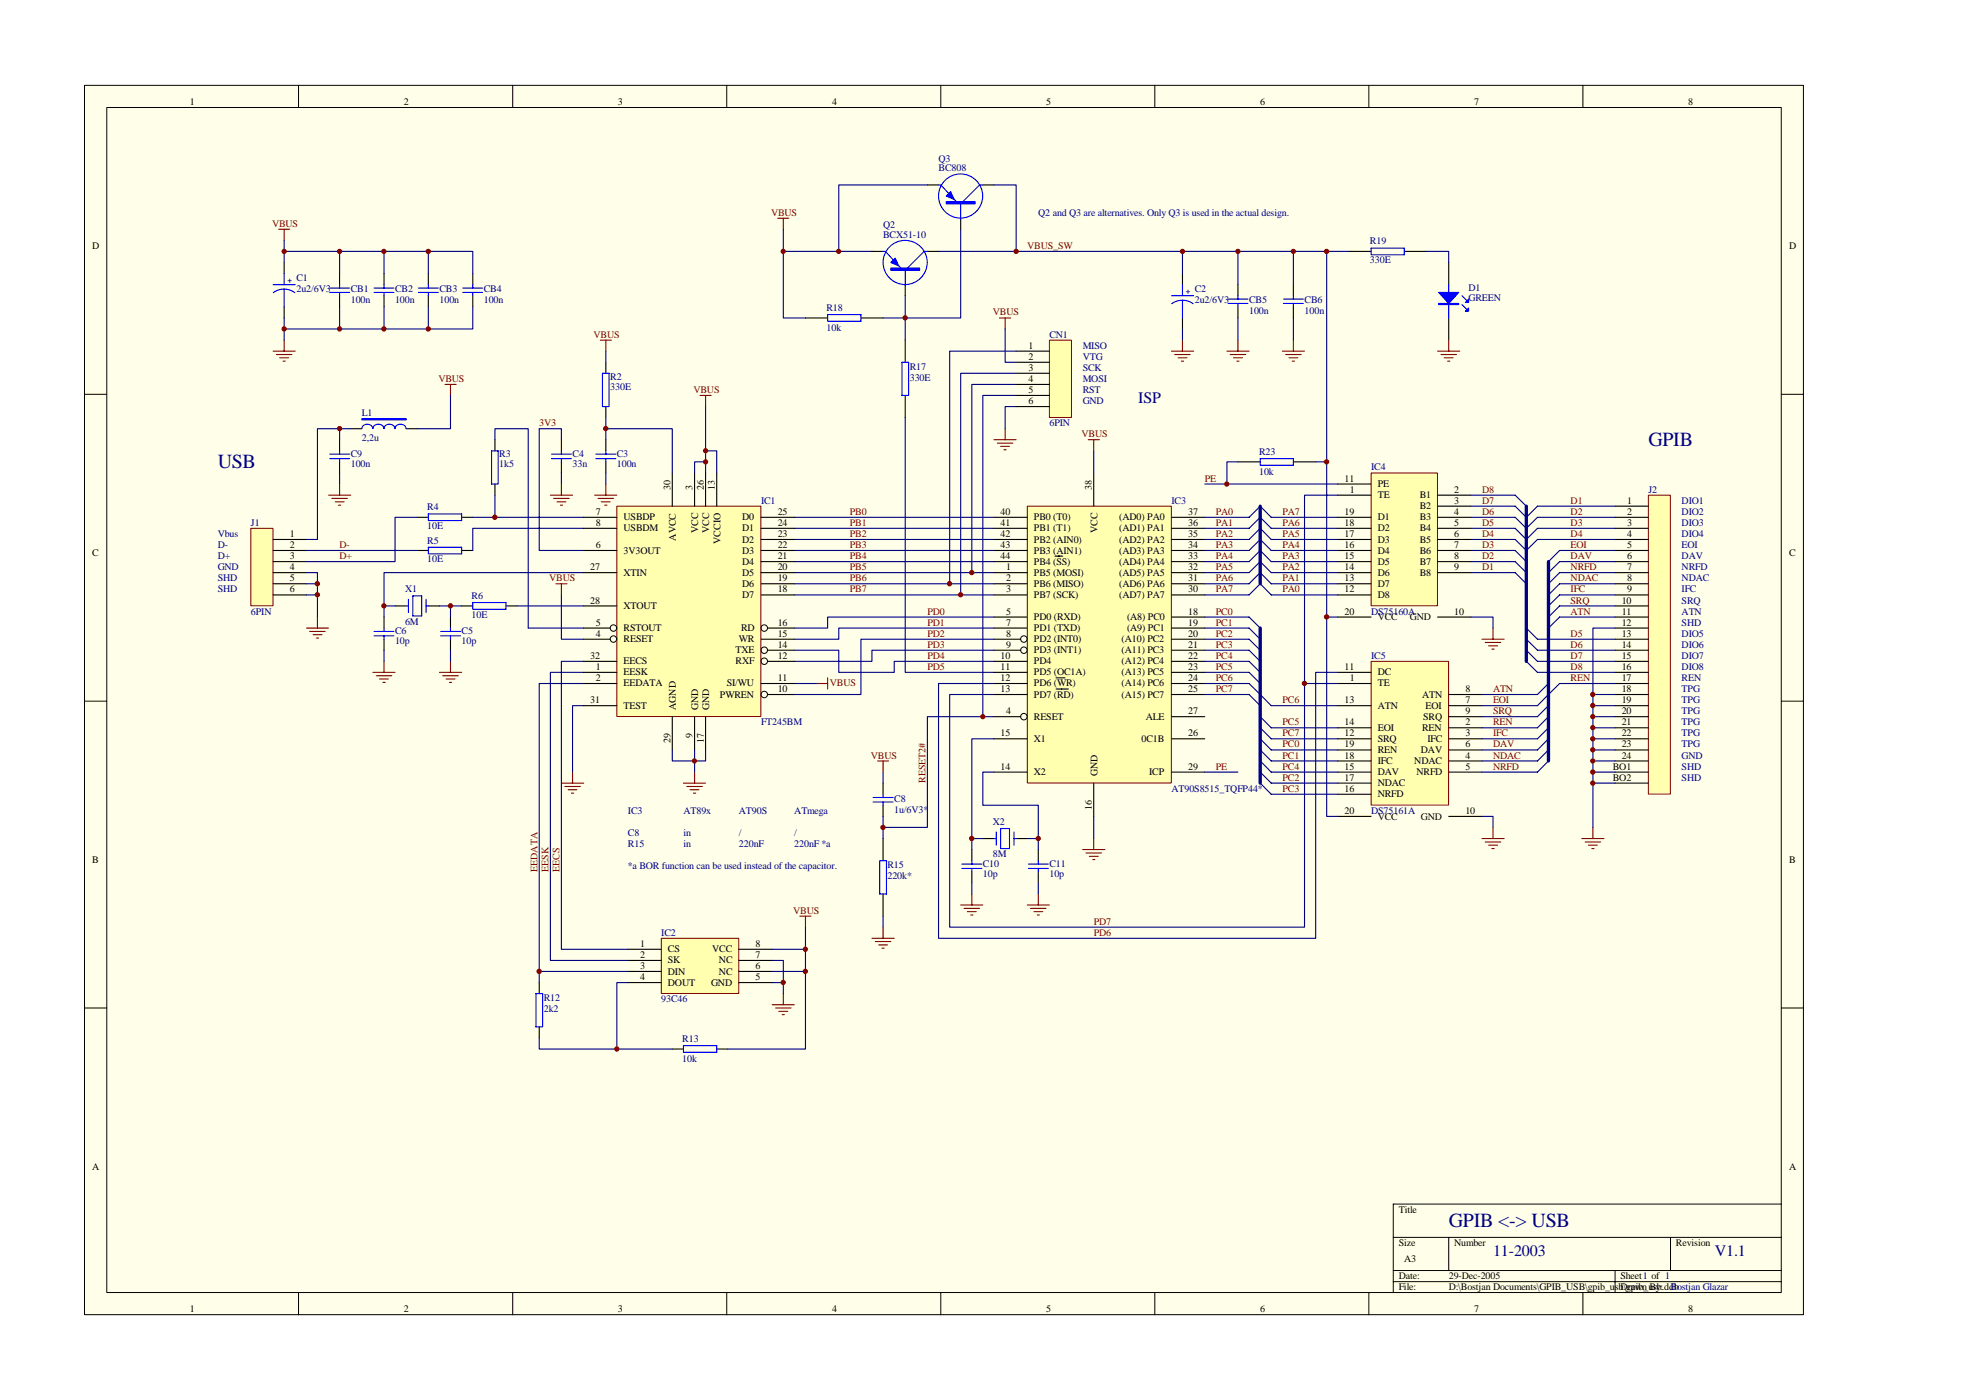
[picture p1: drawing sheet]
<svg xmlns="http://www.w3.org/2000/svg" width="297mm" height="210mm" viewBox="0 0 297 210" stroke-linecap="round" stroke-linejoin="round" font-family="sans-serif">
<path d="M12.7 12.8h257.8v184.5h-257.8z" fill="#ffffe9"/>
<g fill="none" stroke="#000" stroke-width=".15">
<path d="M12.7 12.8h257.8v184.5h-257.8zM16 16.1h251.2v177.8h-251.2zM44.8 12.8v3.3M76.9 12.8v3.3M109 12.8v3.3M141.1 12.8v3.3M173.2 12.8v3.3M205.4 12.8v3.3M237.5 12.8v3.3M12.7 59.2h3.3M267.2 59.2h3.4M12.7 105.2h3.3"/>
<path d="M267.2 105.2h3.4M12.7 151.2h3.3M267.2 151.2h3.4M44.8 194v3.3M76.9 194v3.3M109 194v3.3M141.1 194v3.3M173.2 194v3.3M205.4 194v3.3M209 185.7h58.2M209 190.6h58.2M209 192.3h58.2"/>
<path d="M217.3 185.7v4.9M237.5 194v3.3M242.3 190.6v3.4M250.6 185.7v4.9M267.2 180.7h-58.2v13.3"/>
</g>
<path d="M205.7 71h9.9v19.9h-9.9z" fill="#ffffaf"/>
<path d="M205.7 71h9.9v19.9h-9.9z" fill="none" stroke="#800000" stroke-width=".15"/>
<g fill="none" stroke="#000" stroke-width=".17">
<path d="M200.7 72.6h5M200.7 74.3h5M200.7 77.6h5M200.7 79.3h5M215.7 74.3h5M215.7 77.6h5M215.7 79.3h5M215.7 75.9h5M200.7 80.9h5M200.7 82.6h5M200.7 84.3h5M200.7 85.9h5"/>
<path d="M200.7 87.6h5M200.7 89.3h5M200.7 92.6h5M215.7 80.9h5M215.7 82.6h5M215.7 84.3h5M215.7 85.9h5M215.7 92.6h5"/>
</g>
<path d="M205.7 99.3h11.6v21.5h-11.6z" fill="#ffffaf"/>
<path d="M205.7 99.2h11.6v21.6h-11.6z" fill="none" stroke="#800000" stroke-width=".15"/>
<g fill="none" stroke="#000" stroke-width=".17">
<path d="M200.7 100.9h5M200.7 102.6h5M200.7 105.9h5M200.7 109.2h5M200.7 110.8h5M200.7 112.5h5M200.7 114.2h5M200.7 115.8h5M200.7 117.5h5M200.7 119.2h5M217.3 105.9h5M217.3 104.2h5"/>
<path d="M217.3 109.2h5M217.3 110.8h5M217.3 107.5h5M217.3 112.5h5M217.3 114.2h5M217.3 115.8h5M200.7 122.5h5M217.3 122.5h5"/>
</g>
<path d="M154.1 76h21.6v41.5h-21.6z" fill="#ffffaf"/>
<path d="M154.1 75.9h21.6v41.6h-21.6z" fill="none" stroke="#800000" stroke-width=".15"/>
<g fill="none" stroke="#000" stroke-width=".17">
<path d="M149.1 77.6h5M149.1 79.3h5M164.1 71v4.9M175.7 77.6h5M175.7 79.3h5M149.1 95.9h4M149.1 97.6h4M149.1 99.2h5M149.1 80.9h5M149.1 82.6h5M149.1 84.3h5M149.1 85.9h5"/>
<path d="M149.1 87.6h5M149.1 89.3h5M149.1 92.6h5M149.1 94.2h5M158.3 83.4h1.1M175.7 95.9h5M175.7 97.6h5M175.7 99.2h5M175.7 80.9h5M175.7 82.6h5M175.7 84.3h5M175.7 85.9h5"/>
<path d="M175.7 87.6h5M175.7 89.3h5M175.7 92.6h5M175.7 94.2h5M149.1 115.8h5M149.1 110.8h5M149.1 107.5h4M149.1 100.9h5M149.1 102.6h5M149.1 104.2h5M158.4 103.4h1.9M158.4 101.7h1.4"/>
<path d="M164.1 117.5v5M175.7 115.8h5M175.7 110.8h5M175.7 107.5h5M175.7 100.9h5M175.7 102.6h5M175.7 104.2h5"/>
</g>
<g fill="none" stroke="#000" stroke-width=".15">
<circle cx="153.6" cy="97.6" r=".49"/>
<circle cx="153.6" cy="95.9" r=".49"/>
<circle cx="153.6" cy="107.5" r=".49"/>
</g>
<path d="M37.7 79.3h3.3v11.6h-3.3z" fill="#ffffaf"/>
<path d="M37.6 79.3h3.4v11.6h-3.4z" fill="none" stroke="#800000" stroke-width=".15"/>
<g fill="none" stroke="#000" stroke-width=".17">
<path d="M50.9 66v1.6M50.9 69.3v1.7M52.6 64.3h1.7M60.9 64.3h1.7M62.6 77.6h1.7M69.3 77.6h1.6M74.2 66v1.6M74.2 72.6v1.7M84.2 66v1.6M84.2 69.3v1.7M41 80.9h5M41 82.6h5"/>
<path d="M41 84.3h5M41 85.9h5M41 87.6h5M41 89.3h5M57.6 92.6v1.6M57.6 95.9v1.7M59.3 90.9h1.6M62.6 82.6h1.7M64.3 90.9h1.6M67.6 92.6v1.6M67.6 95.9v1.7M69.3 82.6h1.6"/>
<path d="M69.3 90.9h1.6M75.9 90.9h1.7"/>
</g>
<g fill="none" stroke="#00f" stroke-width=".17">
<path d="M49.5 68.8h2.9M49.5 68.1h2.9M50.9 67.6v.5M50.9 68.8v.5M54.3 64.3a.83 .83 0 0 1 .8-.7 .83 .83 0 0 1 .8 .7M55.9 64.3a.85 .85 0 0 1 .9-.7 .85 .85 0 0 1 .8 .7 .85 .85 0 0 1 .8-.7 .85 .85 0 0 1 .8 .7 .86 .86 0 0 1 .9-.7 .86 .86 0 0 1 .8 .7M64.3 77.1h5v1h-5zM73.7 67.6h1v5h-1zM82.7 68.8h3M82.7 68.1h3M84.2 67.6v.5M84.2 68.8v.5"/>
<path d="M56.1 95.4h3M56.1 94.7h3M57.6 94.2v.5M57.6 95.4v.5M60.9 90.9h.4M61.3 89.9v2M61.9 89.4h1.4v3h-1.4zM63.9 89.9v2M63.9 90.9h.4M64.3 82.1h5v1h-5zM66.1 95.4h3M66.1 94.7h3"/>
<path d="M67.6 94.2v.5M67.6 95.4v.5M70.9 90.4h5v1h-5z"/>
</g>
<g fill="none" stroke="#800000" stroke-width=".17">
<path d="M66.8 57.7h1.6M67.6 57.7v1.6M49.3 74.3h3.3M49.8 74.8h2.3M50.3 75.3h1.3M50.8 75.8h.3M50.9 72.6v1.7M82.6 74.3h3.3M83.1 74.8h2.3M83.6 75.3h1.3M84.1 75.8h.3M84.2 72.6v1.7"/>
<path d="M46 94.2h3.3M46.5 94.7h2.3M47 95.2h1.3M47.5 95.7h.3M47.6 92.6v1.6M57.6 99.2v1.7M67.6 99.2v1.7M55.9 100.9h3.4M56.4 101.4h2.4M56.9 101.9h1.4M57.4 102.4h.4M65.9 100.9h3.4"/>
<path d="M66.4 101.4h2.3M66.9 101.9h1.4M67.4 102.4h.4"/>
</g>
<path d="M54.3 62.8h6.6v.2h-6.6z" fill-rule="evenodd" fill="#00f" stroke="#00f" stroke-width=".17"/>
<g fill="none" stroke="#000080" stroke-width=".17">
<path d="M67.6 59.3v5h-5M50.9 64.3v1.7M50.9 71v1.6M52.6 64.3h-5v16.6h-1.6M62.6 77.6h-3.3v6.7h-13.3M70.9 77.6h16.7M74.2 74.3v3.3M80.9 64.3v18.3h6.7M84.2 71v1.6M87.6 79.3h-16.7v3.3M46 85.9h1.6v6.7M46 82.6h16.6"/>
<path d="M46 87.6h1.6M46 89.3h1.6M57.6 90.9h1.7M57.6 97.6v1.6M65.9 90.9h3.4M67.6 90.9v1.7M67.6 97.6v1.6M77.6 90.9h10M87.6 85.9h-30v6.7"/>
</g>
<path d="M99.2 140.8h11.6v8.3h-11.6z" fill="#ffffaf"/>
<path d="M99.2 140.8h11.6v8.3h-11.6z" fill="none" stroke="#800000" stroke-width=".15"/>
<g fill="none" stroke="#000" stroke-width=".17">
<path d="M90.9 54.4v1.6M90.9 61v1.7M90.9 66v1.6M90.9 69.3v1.7M132.5 117.5v1.7M132.5 120.8v1.7M132.5 125.8v3.3M132.5 134.1v3.4M145.8 127.5v1.6M145.8 130.8v1.7M147.4 125.8h1.7M152.4 125.8h1.7"/>
<path d="M155.8 127.5v1.6M155.8 130.8v1.7M80.9 147.4v1.7M80.9 154.1v1.6M94.2 142.4h5M94.2 144.1h5M94.2 145.8h5M94.2 147.4h5M100.9 157.4h1.6M107.5 157.4h1.7M110.8 142.4h5M110.8 144.1h5"/>
<path d="M110.8 145.8h5M110.8 147.4h5"/>
</g>
<g fill="none" stroke="#800000" stroke-width=".17">
<path d="M90.1 51h1.6M90.9 51v1.7M105 59.3h1.7M105.9 59.3v1.7M89.2 74.3h3.3M89.7 74.8h2.4M90.2 75.3h1.3M90.7 75.8h.4M90.9 72.6v1.7M163.3 66h1.6M164.1 66v1.6M222.3 95.9h3.4"/>
<path d="M222.8 96.4h2.3M223.3 96.9h1.4M223.8 97.4h.4M224 94.2v1.7M84.2 117.5h3.4M84.7 118h2.4M85.2 118.5h1.3M85.7 119h.4M85.9 115.8v1.7M102.5 117.5h3.4M103 118h2.4M103.5 118.5h1.4"/>
<path d="M104 119h.4M104.2 115.8v1.7M122.5 102.6h1.7M124.2 101.7v1.7M131.7 114.2h1.6M132.5 114.2v1.6M120 137.5h1.7M120.8 137.5v1.6M132.5 139.1v1.7M144.1 135.8h3.3M144.6 136.3h2.4M145.1 136.8h1.3"/>
<path d="M145.6 137.3h.4M145.8 134.1v1.7M154.1 135.8h3.3M154.6 136.3h2.3M155.1 136.8h1.3M155.6 137.3h.3M155.8 134.1v1.7M162.4 127.5h3.4M162.9 128h2.3M163.4 128.5h1.4M163.9 129h.4M164.1 125.8v1.7"/>
<path d="M222.3 125.8h3.4M222.8 126.3h2.3M223.3 126.8h1.4M223.8 127.3h.4M224 124.1v1.7M237.3 125.8h3.3M237.8 126.3h2.3M238.3 126.8h1.3M238.8 127.3h.3M239 124.1v1.7M115.8 150.7h3.4M116.3 151.2h2.4"/>
<path d="M116.8 151.7h1.4M117.3 152.2h.4M117.5 149.1v1.6M130.8 140.8h3.4M131.3 141.3h2.3M131.8 141.8h1.3M132.3 142.3h.3"/>
</g>
<g fill="none" stroke="#00f" stroke-width=".17">
<path d="M90.4 56h1v5h-1zM89.4 68.8h3M89.4 68.1h3M90.9 67.6v.5M90.9 68.8v.5M131 119.7h3M132.5 119.2v.5M131 120.3h3M132 129.1h1v5h-1zM132.5 120.3v.5M144.3 130.3h3M144.3 129.6h3"/>
<path d="M145.8 129.1v.5M145.8 130.3v.5M149.1 125.8h.4M149.5 124.8v2M150.1 124.3h1.3v3h-1.3zM152.1 124.8v2M152.1 125.8h.3M154.3 130.3h3M154.3 129.6h3M155.8 129.1v.5M155.8 130.3v.5M80.4 149.1h1v5h-1z"/>
<path d="M102.5 156.9h5v1h-5z"/>
</g>
<g fill="none" stroke="#000080" stroke-width=".17">
<path d="M90.9 52.7v1.7M90.9 64.3h10v6.7M90.9 62.7v3.3M90.9 71v1.6M105.9 67.6h1.6v3.4M105.9 69.3h-1.7v1.7M105.9 61v10M119.2 77.6h29.9M119.2 79.3h29.9M164.1 67.6v3.4M180.7 77.6h6.7l1.7-1.7 1.6 1.7h10M180.7 79.3h6.7l1.7-1.7 1.6 1.7h10"/>
<path d="M199 72.6v20h1.7M200.7 74.3h-5v64.8h-53.2v-34.9h6.6M220.7 77.6h6.6l1.7 1.7 1.6-1.7h11.7M220.7 79.3h6.6l1.7 1.6 1.6-1.6h11.7M220.7 74.3h6.6l1.7 1.6M220.7 75.9h6.6l1.7 1.7 1.6-1.7h11.7M87.6 99.2h-3.4v43.2h10M119.2 97.6h6.6v3.3h8.4v-1.7h14.9M119.2 80.9h29.9M119.2 82.6h29.9M119.2 84.3h29.9M119.2 85.9h29.9"/>
<path d="M119.2 87.6h29.9M119.2 89.3h29.9M149.1 92.6h-24.9v1.6h-5M149.1 94.2h-23.3v1.7h-6.6M149.1 97.6h-18.3v1.6h-11.6M180.7 80.9h6.7l1.7-1.6 1.6 1.6h10M180.7 82.6h6.7l1.7-1.7 1.6 1.7h10M180.7 84.3h6.7l1.7-1.7 1.6 1.7h10M180.7 85.9h6.7l1.7-1.6 1.6 1.6h10M180.7 87.6h6.7l1.7-1.7 1.6 1.7h10M180.7 89.3h6.7l1.7-1.7 1.6 1.7h10M180.7 92.6h6.7l1.7 1.6"/>
<path d="M180.7 94.2h6.7l1.7 1.7M180.7 95.9h6.7l1.7 1.7M180.7 97.6h6.7l1.7 1.6M180.7 99.2h6.7l1.7 1.7M199 92.6v29.9h1.7M220.7 92.6h3.3v1.6M220.7 80.9h6.6l1.7 1.7 1.6-1.7h11.7M220.7 82.6h6.6l1.7 1.7M220.7 84.3h6.6l1.7 1.6M220.7 85.9h6.6l1.7 1.7M229 94.2l1.6 1.7h11.7M229 95.9l1.6 1.7h11.7"/>
<path d="M229 97.6l1.6 1.6h11.7M229 99.2l1.6 1.7h11.7M242.3 94.2h-3.3v10M242.3 82.6h-8.3l-1.7 1.7M242.3 84.3h-8.3l-1.7 1.6M242.3 85.9h-8.3l-1.7 1.7M242.3 87.6h-8.3l-1.7 1.7M242.3 89.3h-8.3l-1.7 1.6M242.3 92.6h-8.3l-1.7 1.6M242.3 90.9h-8.3l-1.7 1.7M87.6 100.9h-5v43.2h11.6M87.6 102.6h-6.7v44.8"/>
<path d="M100.9 112.5v1.7h5v-1.7M104.2 112.5v3.3M119.2 102.6h3.3M132.5 115.8v1.7M149.1 110.8h-3.3v16.7M149.1 115.8h-1.7v5h8.4v6.7M149.1 107.5h-10v16.6h-6.6M180.7 102.6h6.7l3.3 3.3h10M180.7 100.9h6.7l1.7 1.7M180.7 104.2h6.7l1.7 1.7M189.1 117.5l1.6 1.7h10M189.1 115.8l1.6 1.7h10"/>
<path d="M189.1 114.2l1.6 1.6h10M189.1 112.5l1.6 1.7h10M189.1 110.8l1.6 1.7h10M189.1 109.2l1.6 1.6h10M189.1 107.5l1.6 1.7h10M195.7 102.6h5M200.7 100.9h-3.3v39.9h-56.6v-38.2h8.3M232.3 102.6l-1.7 1.6h-8.3M232.3 107.5l-1.7 1.7h-8.3M232.3 109.2l-1.7 1.6h-8.3M232.3 110.8l-1.7 1.7h-8.3M232.3 112.5l-1.7 1.7h-8.3"/>
<path d="M232.3 114.2l-1.7 1.6h-8.3M232.3 105.9l-1.7 1.6h-8.3M239 109.2h3.3M239 110.8h3.3M239 112.5h3.3M239 114.2h3.3M239 115.8h3.3M239 117.5h3.3M239 105.9h3.3M239 107.5h3.3M242.3 104.2h-3.3v19.9M242.3 102.6h-8.3l-3.4 3.3h-8.3"/>
<path d="M120.8 139.1v18.3h-11.6M132.5 122.5v3.3M132.5 137.5v1.6M145.8 125.8h1.6M145.8 132.5v1.6M154.1 125.8h1.7M155.8 132.5v1.6M164.1 122.5v3.3M222.3 122.5h1.7v1.6M80.9 155.7v1.7h20M80.9 145.8h13.3M94.2 147.4h-1.7v10"/>
<path d="M115.8 144.1h1.7v5M115.8 147.4h1.7M115.8 142.4h5M115.8 145.8h5"/>
</g>
<path d="M189.1 75.9v11.7M229 75.9v23.3M189.1 94.2v23.3M232.3 84.3v29.9" fill="none" stroke="#000080" stroke-width=".5"/>
<path d="M157.5 51.1h3.2v11.5h-3.2z" fill="#ffffaf"/>
<path d="M157.4 51h3.3v11.6h-3.3z" fill="none" stroke="#800000" stroke-width=".15"/>
<g fill="none" stroke="#000" stroke-width=".17">
<path d="M42.6 39.4v1.6M42.6 46v1.7M50.9 41v1.7M50.9 44.4v1.6M57.6 41v1.7M57.6 44.4v1.6M64.3 41v1.7M64.3 44.4v1.6M70.9 41v1.7M70.9 44.4v1.6M120.8 47.7h3.4M129.2 47.7h3.3"/>
<path d="M135.8 51v3.4M135.8 59.3v3.4M152.4 52.7h5M152.4 54.4h5M152.4 56h5M152.4 57.7h5M152.4 59.3h5M177.4 41v1.7M177.4 47.7v1.7M185.7 42.7v1.7M185.7 46v1.7M194 42.7v1.7"/>
<path d="M194 46v1.7M152.4 61h5"/>
</g>
<g fill="none" stroke="#800000" stroke-width=".17">
<path d="M41.8 34.4h1.7M42.6 34.4v1.7M116.7 32.7h1.6M117.5 32.7v1.7M41 52.7h3.3M41.5 53.2h2.3M42 53.7h1.3M42.5 54.2h.3M42.6 51v1.7M149.9 47.7h1.7M150.8 47.7v1.7M175.7 52.7h3.4"/>
<path d="M176.2 53.2h2.4M176.7 53.7h1.4M177.2 54.2h.4M177.4 51v1.7M184.1 52.7h3.3M184.5 53.2h2.4M185.1 53.7h1.3M185.5 54.2h.4M185.7 51v1.7M192.4 52.7h3.3M192.9 53.2h2.3M193.4 53.7h1.3"/>
<path d="M193.9 54.2h.3M194 51v1.7M149.1 66h3.3M149.6 66.5h2.4M150.1 67h1.3M150.6 67.5h.3M150.8 64.3v1.7"/>
</g>
<g fill="none" stroke="#000080" stroke-width=".17">
<path d="M42.6 37.7h28.3v3.3M42.6 36.1v3.3M50.9 37.7v3.3M57.6 37.7v3.3M64.3 37.7v3.3M117.5 34.4v3.3h13.3M117.5 37.7v10h3.3M139.1 27.7h-13.3v10M140.8 37.7h58.2v34.9M144.1 34.4v13.3h-11.6M149.1 27.7h3.3v10M177.4 37.7v3.3"/>
<path d="M185.7 37.7v5M194 37.7v5M42.6 47.7v3.3M50.9 46v3.4M57.6 46v3.4M64.3 46v3.4M70.9 46v3.4h-28.3M135.8 44.4v6.6M150.8 49.4v5h1.6M152.4 59.3h-5v48.2M152.4 57.7h-6.6v28.2M152.4 56h-8.3v33.3"/>
<path d="M152.4 52.7h-9.9v34.9M177.4 49.4v1.6M185.7 47.7v3.3M194 47.7v3.3M135.8 62.7v38.2h13.3M152.4 61h-1.6v3.3"/>
</g>
<g fill="none" stroke="#00f" stroke-width=".17">
<path d="M41 42.7h3.3M41 43.9a2.66 2.66 0 0 1 3.2 0M42.6 41v1.7M42.6 43.4v2.6M49.5 43.9h2.9M49.5 43.2h2.9M50.9 42.7v.5M50.9 43.9v.5M56.1 43.9h3M56.1 43.2h3M57.6 42.7v.5M57.6 43.9v.5"/>
<path d="M62.8 43.9h3M62.8 43.2h3M64.3 42.7v.5M64.3 43.9v.5M69.4 43.9h3M69.4 43.2h3M70.9 42.7v.5M70.9 43.9v.5M124.2 47.2h5v1h-5zM135.3 54.4h1v4.9h-1zM175.7 44.4h3.4M175.8 45.6a2.74 2.74 0 0 1 3.2 0"/>
<path d="M177.4 42.7v1.7M177.4 45v2.7M184.2 45.5h3M184.2 44.9h3M185.7 44.4v.5M185.7 45.5v.5M192.5 45.5h3M192.5 44.9h3M194 44.4v.5M194 45.5v.5"/>
</g>
<g fill="#800000" stroke="#800000" stroke-width=".15">
<circle cx="74.2" cy="77.6" r=".33"/>
<circle cx="50.9" cy="64.3" r=".32"/>
<circle cx="47.6" cy="87.6" r=".33"/>
<circle cx="47.6" cy="89.2" r=".33"/>
<circle cx="117.5" cy="147.4" r=".32"/>
<circle cx="120.8" cy="142.4" r=".32"/>
<circle cx="120.8" cy="145.7" r=".32"/>
<circle cx="92.5" cy="157.4" r=".32"/>
<circle cx="80.9" cy="145.7" r=".33"/>
<circle cx="104.2" cy="114.2" r=".32"/>
<circle cx="90.9" cy="64.3" r=".33"/>
<circle cx="105.8" cy="67.6" r=".32"/>
<circle cx="105.8" cy="69.3" r=".32"/>
<circle cx="155.8" cy="125.8" r=".32"/>
<circle cx="145.8" cy="125.8" r=".33"/>
<circle cx="238.9" cy="104.2" r=".32"/>
<circle cx="238.9" cy="105.9" r=".32"/>
<circle cx="238.9" cy="107.5" r=".32"/>
<circle cx="238.9" cy="109.2" r=".32"/>
<circle cx="238.9" cy="110.8" r=".32"/>
<circle cx="238.9" cy="112.5" r=".32"/>
<circle cx="238.9" cy="114.2" r=".32"/>
<circle cx="238.9" cy="115.8" r=".32"/>
<circle cx="238.9" cy="117.5" r=".32"/>
<circle cx="199" cy="92.6" r=".33"/>
<circle cx="195.7" cy="102.5" r=".33"/>
<circle cx="147.4" cy="107.5" r=".32"/>
<circle cx="145.8" cy="85.9" r=".33"/>
<circle cx="144.1" cy="89.2" r=".33"/>
<circle cx="142.4" cy="87.6" r=".32"/>
<circle cx="64.2" cy="49.3" r=".33"/>
<circle cx="57.6" cy="49.3" r=".32"/>
<circle cx="50.9" cy="49.3" r=".32"/>
<circle cx="50.9" cy="37.7" r=".32"/>
<circle cx="57.6" cy="37.7" r=".32"/>
<circle cx="64.2" cy="37.7" r=".33"/>
<circle cx="42.6" cy="49.3" r=".32"/>
<circle cx="42.6" cy="37.7" r=".32"/>
</g>
<path d="M247.3 74.3h3.3v44.8h-3.3z" fill="#ffffaf"/>
<path d="M247.3 74.3h3.3v44.8h-3.3z" fill="none" stroke="#800000" stroke-width=".15"/>
<g fill="none" stroke="#000" stroke-width=".17">
<path d="M130.8 37.7h1.7M139.1 37.7h1.7M139.1 27.7h1.7M144.1 32.7v1.7M147.4 27.7h1.7M202.4 37.7h3.3M210.7 37.7h3.3M217.3 39.4v3.3M135.8 42.7v1.7M217.3 47.7v3.3M185.7 69.3h3.4M194 69.3h3.4"/>
<path d="M242.3 75.9h5M242.3 77.6h5M242.3 79.3h5M242.3 80.9h5M242.3 82.6h5M242.3 84.3h5M242.3 85.9h5M242.3 87.6h5M242.3 89.3h5M242.3 90.9h5M242.3 92.6h5M242.3 94.2h5"/>
<path d="M242.3 95.9h5M242.3 97.6h5M242.3 99.2h5M242.3 100.9h5M242.3 102.6h5M242.3 104.2h5M242.3 105.9h5M242.3 107.5h5M242.3 109.2h5M242.3 110.8h5M242.3 112.5h5M242.3 114.2h5"/>
<path d="M242.3 115.8h5M242.3 117.5h5"/>
</g>
<g fill="none" stroke="#00f" stroke-width=".17">
<path d="M132.5 37.7h.3l2.3 2.5M139.1 37.7h-.5l-2.5 2.5M140.8 27.7h.3l2.4 2.5M144.1 30.6v2.3M147.4 27.7h-.4l-2.5 2.5M205.7 37.2h5v1h-5zM135.8 40.6v2.3M217.3 42.7v5M219.3 45.7l.7 .7M219.3 44.4l.7 .6M189.1 68.8h4.9v1h-4.9z"/>
<circle cx="135.8" cy="39.4" r="3.3"/>
<circle cx="144.1" cy="29.4" r="3.3"/>
</g>
<g fill="#00f" stroke="#00f" stroke-width=".17">
<path d="M215.8 43.9h3l-1.5 1.6z"/>
<path d="M220.3 46.2v.5h-.5z"/>
<path d="M220.3 44.9v.5h-.5z"/>
<path d="M133.6 39.4l.7-.7 .5 1.2z"/>
<path d="M142.6 28.7l.5 1.2-1.1-.5z"/>
<path d="M215.8 45.5h3v.2h-3z" fill-rule="evenodd"/>
<path d="M133.6 40.2h4.4v.4h-4.4z" fill-rule="evenodd"/>
<path d="M142 30.2h4.3v.4h-4.3z" fill-rule="evenodd"/>
</g>
<path d="M215.7 52.7h3.3M216.2 53.2h2.3M216.7 53.7h1.3M217.2 54.2h.3M217.3 51v1.7" fill="none" stroke="#800000" stroke-width=".17"/>
<path d="M199 37.7h3.4M214 37.7h3.3v1.7M180.7 72.6h20M185.7 69.3h-1.6v3.3M197.4 69.3h1.6M87.6 105.9h-1.7v9.9M180.7 115.8h5" fill="none" stroke="#000080" stroke-width=".17"/>
<g fill="#800000" stroke="#800000" stroke-width=".15">
<circle cx="199" cy="37.7" r=".33"/>
<circle cx="177.4" cy="37.7" r=".32"/>
<circle cx="185.7" cy="37.7" r=".32"/>
<circle cx="194" cy="37.7" r=".32"/>
<circle cx="152.4" cy="37.7" r=".32"/>
<circle cx="117.5" cy="37.7" r=".32"/>
<circle cx="125.8" cy="37.7" r=".32"/>
<circle cx="135.8" cy="47.7" r=".33"/>
<circle cx="199" cy="69.3" r=".33"/>
<circle cx="184" cy="72.6" r=".32"/>
</g>
<path d="M92.6 76h21.5v31.5h-21.5z" fill="#ffffaf"/>
<path d="M92.5 75.9h21.6v31.6h-21.6z" fill="none" stroke="#800000" stroke-width=".15"/>
<g fill="none" stroke="#000" stroke-width=".17">
<path d="M87.6 77.6h4.9M87.6 79.3h4.9M100.9 71v4.9M104.2 71v4.9M105.9 71v4.9M107.5 71v4.9M114.2 77.6h5M114.2 79.3h5M87.6 82.6h4.9M87.6 85.9h4.9M87.6 90.9h4.9M87.6 94.2h3.9"/>
<path d="M87.6 99.2h4.9M87.6 95.9h3.9M114.2 82.6h5M114.2 85.9h5M114.2 95.9h5M114.2 80.9h5M114.2 84.3h5M114.2 87.6h5M114.2 89.3h5M115.2 94.2h4M115.2 99.2h4M115.2 97.6h4"/>
<path d="M87.6 100.9h4.9M87.6 102.6h4.9M87.6 105.9h4.9M100.9 107.5v5M104.2 107.5v5M105.9 107.5v5M114.2 102.6h5M115.2 104.2h4"/>
</g>
<g fill="none" stroke="#000" stroke-width=".15">
<circle cx="92" cy="94.2" r=".49"/>
<circle cx="92" cy="95.9" r=".49"/>
<circle cx="114.7" cy="94.2" r=".49"/>
<circle cx="114.7" cy="97.6" r=".49"/>
<circle cx="114.7" cy="99.2" r=".49"/>
<circle cx="114.7" cy="104.2" r=".49"/>
</g>
<path d="M74.2 66v-1.7h5v29.9h8.4M80.9 64.3h3.3v1.7M84.2 89.3v6.6h3.4M149.1 95.9h-19.9v8.3h-10" fill="none" stroke="#000080" stroke-width=".17"/>
<path d="M83.4 87.6h1.7M84.2 87.6v1.7" fill="none" stroke="#800000" stroke-width=".17"/>
<g fill="#800000" stroke="#800000" stroke-width=".15">
<circle cx="67.6" cy="90.9" r=".32"/>
<circle cx="57.6" cy="90.9" r=".32"/>
<circle cx="132.5" cy="124.1" r=".33"/>
</g>
<g font-size="3" fill="#000080">
<text x="32.7" y="70.3">USB</text>
<text x="247.3" y="66.9">GPIB</text>
<text x="217.3" y="184.1">GPIB &lt;-&gt; USB</text>
</g>
<g font-size="2.4" fill="#000080">
<text x="170.7" y="60.4">ISP</text>
<text x="224" y="188.4">11-2003</text>
<text x="257.3" y="188.4">V1.1</text>
</g>
<g font-size="1.5">
<text x="28.5" y="15.7">1</text>
<text x="60.6" y="15.7">2</text>
<text x="92.7" y="15.7">3</text>
<text x="124.8" y="15.7">4</text>
<text x="156.9" y="15.7">5</text>
<text x="189.1" y="15.7">6</text>
<text x="221.2" y="15.7">7</text>
<text x="253.3" y="15.7">8</text>
<text x="13.8" y="37.4">D</text>
<text x="268.4" y="37.4">D</text>
<text x="154.3" y="52.3">1</text>
<text x="154.3" y="54">2</text>
<text x="154.3" y="55.6">3</text>
<text x="154.3" y="57.3">4</text>
<text x="154.3" y="59">5</text>
<text x="154.3" y="60.6">6</text>
<text x="89.4" y="77.2">7</text>
<text x="100.6" y="73.5" transform="rotate(-90 100.6 73.5)">30</text>
<text x="103.9" y="73.5" transform="rotate(-90 103.9 73.5)">3</text>
<text x="105.6" y="73.5" transform="rotate(-90 105.6 73.5)">26</text>
<text x="107.2" y="73.5" transform="rotate(-90 107.2 73.5)">13</text>
<text x="116.7" y="77.2">25</text>
<text x="150.1" y="77.2">40</text>
<text x="163.8" y="73.5" transform="rotate(-90 163.8 73.5)">38</text>
<text x="178.2" y="77.2">37</text>
<text x="201.7" y="72.3">11</text>
<text x="201.7" y="77.2">19</text>
<text x="202.5" y="73.9">1</text>
<text x="206.7" y="73.1">PE</text>
<text x="206.7" y="74.8">TE</text>
<text x="213" y="74.8">B1</text>
<text x="213" y="76.4">B2</text>
<text x="218.2" y="73.9">2</text>
<text x="218.2" y="75.6">3</text>
<text x="218.2" y="77.2">4</text>
<text x="244.1" y="75.6">1</text>
<text x="244.1" y="77.2">2</text>
<text x="13.8" y="83.4">C</text>
<text x="43.5" y="80.6">1</text>
<text x="43.5" y="82.2">2</text>
<text x="43.5" y="83.9">3</text>
<text x="89.4" y="78.9">8</text>
<text x="89.4" y="82.2">6</text>
<text x="93.6" y="78.1">USBDP</text>
<text x="93.6" y="79.7">USBDM</text>
<text x="93.6" y="83.1">3V3OUT</text>
<text x="101.4" y="81.1" transform="rotate(-90 101.4 81.1)">AVCC</text>
<text x="104.7" y="79.9" transform="rotate(-90 104.7 79.9)">VCC</text>
<text x="106.4" y="79.9" transform="rotate(-90 106.4 79.9)">VCC</text>
<text x="108.1" y="81.6" transform="rotate(-90 108.1 81.6)">VCCIO</text>
<text x="111.4" y="78.1">D0</text>
<text x="111.4" y="79.7">D1</text>
<text x="111.4" y="81.4">D2</text>
<text x="111.4" y="83.1">D3</text>
<text x="116.7" y="78.9">24</text>
<text x="116.7" y="80.6">23</text>
<text x="116.7" y="82.2">22</text>
<text x="116.7" y="83.9">21</text>
<text x="150.1" y="78.9">41</text>
<text x="150.1" y="80.6">42</text>
<text x="150.1" y="82.2">43</text>
<text x="150.1" y="83.9">44</text>
<text x="155.1" y="78.1">PB0 (T0)</text>
<text x="155.1" y="79.7">PB1 (T1)</text>
<text x="155.1" y="81.4">PB2 (AIN0)</text>
<text x="155.1" y="83.1">PB3 (AIN1)</text>
<text x="164.6" y="79.9" transform="rotate(-90 164.6 79.9)">VCC</text>
<text x="167.9" y="78.1">(AD0) PA0</text>
<text x="167.9" y="79.7">(AD1) PA1</text>
<text x="167.9" y="81.4">(AD2) PA2</text>
<text x="167.9" y="83.1">(AD3) PA3</text>
<text x="178.2" y="78.9">36</text>
<text x="178.2" y="80.6">35</text>
<text x="178.2" y="82.2">34</text>
<text x="178.2" y="83.9">33</text>
<text x="201.7" y="78.9">18</text>
<text x="201.7" y="80.6">17</text>
<text x="201.7" y="82.2">16</text>
<text x="201.7" y="83.9">15</text>
<text x="206.7" y="78.1">D1</text>
<text x="206.7" y="79.7">D2</text>
<text x="206.7" y="81.4">D3</text>
<text x="206.7" y="83.1">D4</text>
<text x="213" y="78.1">B3</text>
<text x="213" y="79.7">B4</text>
<text x="213" y="81.4">B5</text>
<text x="213" y="83.1">B6</text>
<text x="218.2" y="78.9">5</text>
<text x="218.2" y="80.6">6</text>
<text x="218.2" y="82.2">7</text>
<text x="218.2" y="83.9">8</text>
<text x="244.1" y="78.9">3</text>
<text x="244.1" y="80.6">4</text>
<text x="244.1" y="82.2">5</text>
<text x="244.1" y="83.9">6</text>
<text x="268.4" y="83.4">C</text>
<text x="43.5" y="85.6">4</text>
<text x="43.5" y="87.2">5</text>
<text x="43.5" y="88.9">6</text>
<text x="88.6" y="85.6">27</text>
<text x="93.6" y="86.4">XTIN</text>
<text x="111.4" y="84.7">D4</text>
<text x="111.4" y="86.4">D5</text>
<text x="111.4" y="88.1">D6</text>
<text x="111.4" y="89.7">D7</text>
<text x="116.7" y="85.6">20</text>
<text x="116.7" y="87.2">19</text>
<text x="116.7" y="88.9">18</text>
<text x="150.9" y="85.6">1</text>
<text x="150.9" y="87.2">2</text>
<text x="150.9" y="88.9">3</text>
<text x="155.1" y="84.7">PB4 (SS)</text>
<text x="155.1" y="86.4">PB5 (MOSI)</text>
<text x="155.1" y="88.1">PB6 (MISO)</text>
<text x="155.1" y="89.7">PB7 (SCK)</text>
<text x="167.9" y="84.7">(AD4) PA4</text>
<text x="167.9" y="86.4">(AD5) PA5</text>
<text x="167.9" y="88.1">(AD6) PA6</text>
<text x="167.9" y="89.7">(AD7) PA7</text>
<text x="178.2" y="85.6">32</text>
<text x="178.2" y="87.2">31</text>
<text x="178.2" y="88.9">30</text>
<text x="201.7" y="85.6">14</text>
<text x="201.7" y="87.2">13</text>
<text x="201.7" y="88.9">12</text>
<text x="206.7" y="84.7">D5</text>
<text x="206.7" y="86.4">D6</text>
<text x="206.7" y="88.1">D7</text>
<text x="206.7" y="89.7">D8</text>
<text x="213" y="84.7">B7</text>
<text x="213" y="86.4">B8</text>
<text x="218.2" y="85.6">9</text>
<text x="244.1" y="85.6">7</text>
<text x="244.1" y="87.2">8</text>
<text x="244.1" y="88.9">9</text>
<text x="88.6" y="90.6">28</text>
<text x="89.4" y="93.9">5</text>
<text x="89.4" y="95.5">4</text>
<text x="93.6" y="91.4">XTOUT</text>
<text x="93.6" y="94.7">RSTOUT</text>
<text x="111.2" y="94.7">RD</text>
<text x="116.7" y="93.9">16</text>
<text x="116.7" y="95.5">15</text>
<text x="150.9" y="95.5">8</text>
<text x="150.9" y="93.9">7</text>
<text x="150.9" y="92.2">5</text>
<text x="155.1" y="94.7">PD1 (TXD)</text>
<text x="155.1" y="93">PD0 (RXD)</text>
<text x="169.1" y="93">(A8) PC0</text>
<text x="169.1" y="94.7">(A9) PC1</text>
<text x="178.2" y="92.2">18</text>
<text x="178.2" y="93.9">19</text>
<text x="178.2" y="95.5">20</text>
<text x="201.7" y="92.2">20</text>
<text x="206.7" y="93">VCC</text>
<text x="211.5" y="93">GND</text>
<text x="218.2" y="92.2">10</text>
<text x="243.3" y="90.6">10</text>
<text x="243.3" y="92.2">11</text>
<text x="243.3" y="93.9">12</text>
<text x="243.3" y="95.5">13</text>
<text x="88.6" y="98.8">32</text>
<text x="89.4" y="100.5">1</text>
<text x="93.6" y="99.7">EECS</text>
<text x="93.6" y="101.3">EESK</text>
<text x="93.6" y="96.4">RESET</text>
<text x="110.4" y="98">TXE</text>
<text x="110.4" y="99.7">RXF</text>
<text x="110.8" y="96.4">WR</text>
<text x="116.7" y="97.2">14</text>
<text x="116.7" y="98.8">12</text>
<text x="150.1" y="98.8">10</text>
<text x="150.1" y="100.5">11</text>
<text x="150.9" y="97.2">9</text>
<text x="155.1" y="96.4">PD2 (INT0)</text>
<text x="155.1" y="98">PD3 (INT1)</text>
<text x="155.1" y="99.7">PD4</text>
<text x="155.1" y="101.3">PD5 (OC1A)</text>
<text x="168.3" y="96.4">(A10) PC2</text>
<text x="168.3" y="98">(A11) PC3</text>
<text x="168.3" y="99.7">(A12) PC4</text>
<text x="168.3" y="101.3">(A13) PC5</text>
<text x="178.2" y="97.2">21</text>
<text x="178.2" y="98.8">22</text>
<text x="178.2" y="100.5">23</text>
<text x="201.7" y="100.5">11</text>
<text x="206.7" y="101.3">DC</text>
<text x="243.3" y="97.2">14</text>
<text x="243.3" y="98.8">15</text>
<text x="243.3" y="100.5">16</text>
<text x="88.6" y="105.5">31</text>
<text x="89.4" y="102.2">2</text>
<text x="93.6" y="103">EEDATA</text>
<text x="93.6" y="106.3">TEST</text>
<text x="101.4" y="106.5" transform="rotate(-90 101.4 106.5)">AGND</text>
<text x="104.7" y="106.5" transform="rotate(-90 104.7 106.5)">GND</text>
<text x="106.4" y="106.5" transform="rotate(-90 106.4 106.5)">GND</text>
<text x="108" y="104.7">PWREN</text>
<text x="109" y="103">SI/WU</text>
<text x="116.7" y="102.2">11</text>
<text x="116.7" y="103.8">10</text>
<text x="150.1" y="103.8">13</text>
<text x="150.1" y="102.2">12</text>
<text x="150.9" y="107.2">4</text>
<text x="155.1" y="108">RESET</text>
<text x="155.1" y="104.7">PD7 (RD)</text>
<text x="155.1" y="103">PD6 (WR)</text>
<text x="168.3" y="103">(A14) PC6</text>
<text x="168.3" y="104.7">(A15) PC7</text>
<text x="171.9" y="108">ALE</text>
<text x="178.2" y="107.2">27</text>
<text x="178.2" y="102.2">24</text>
<text x="178.2" y="103.8">25</text>
<text x="201.7" y="105.5">13</text>
<text x="202.5" y="102.2">1</text>
<text x="206.7" y="103">TE</text>
<text x="206.7" y="106.3">ATN</text>
<text x="213.3" y="104.7">ATN</text>
<text x="213.5" y="108">SRQ</text>
<text x="213.8" y="106.3">EOI</text>
<text x="219.8" y="105.5">7</text>
<text x="219.8" y="103.8">8</text>
<text x="219.8" y="107.2">9</text>
<text x="243.3" y="102.2">17</text>
<text x="243.3" y="103.8">18</text>
<text x="243.3" y="105.5">19</text>
<text x="243.3" y="107.2">20</text>
<text x="100.6" y="111.5" transform="rotate(-90 100.6 111.5)">29</text>
<text x="103.9" y="110.7" transform="rotate(-90 103.9 110.7)">9</text>
<text x="105.6" y="111.5" transform="rotate(-90 105.6 111.5)">17</text>
<text x="150.1" y="110.5">15</text>
<text x="155.1" y="111.3">X1</text>
<text x="171.2" y="111.3">0C1B</text>
<text x="178.2" y="110.5">26</text>
<text x="201.7" y="108.8">14</text>
<text x="201.7" y="110.5">12</text>
<text x="201.7" y="112.1">19</text>
<text x="201.7" y="113.8">18</text>
<text x="206.7" y="109.6">EOI</text>
<text x="206.7" y="111.3">SRQ</text>
<text x="206.7" y="113">REN</text>
<text x="213.2" y="113">DAV</text>
<text x="213.3" y="109.6">REN</text>
<text x="214.2" y="111.3">IFC</text>
<text x="219.8" y="112.1">6</text>
<text x="219.8" y="113.8">4</text>
<text x="219.8" y="108.8">2</text>
<text x="219.8" y="110.5">3</text>
<text x="243.3" y="108.8">21</text>
<text x="243.3" y="110.5">22</text>
<text x="243.3" y="112.1">23</text>
<text x="243.3" y="113.8">24</text>
<text x="150.1" y="115.5">14</text>
<text x="155.1" y="116.3">X2</text>
<text x="164.6" y="116.5" transform="rotate(-90 164.6 116.5)">GND</text>
<text x="172.4" y="116.3">ICP</text>
<text x="178.2" y="115.5">29</text>
<text x="201.7" y="115.5">15</text>
<text x="201.7" y="117.1">17</text>
<text x="201.7" y="118.8">16</text>
<text x="206.7" y="114.6">IFC</text>
<text x="206.7" y="116.3">DAV</text>
<text x="206.7" y="118">NDAC</text>
<text x="206.7" y="119.6">NRFD</text>
<text x="212.2" y="114.6">NDAC</text>
<text x="212.5" y="116.3">NRFD</text>
<text x="219.8" y="115.5">5</text>
<text x="242" y="115.5">BO1</text>
<text x="242" y="117.1">BO2</text>
<text x="163.8" y="121.5" transform="rotate(-90 163.8 121.5)">16</text>
<text x="201.7" y="122.1">20</text>
<text x="206.7" y="123">VCC</text>
<text x="213.2" y="123">GND</text>
<text x="219.8" y="122.1">10</text>
<text x="13.8" y="129.4">B</text>
<text x="268.4" y="129.4">B</text>
<text x="96.1" y="142.1">1</text>
<text x="96.1" y="143.7">2</text>
<text x="100.2" y="142.9">CS</text>
<text x="106.8" y="142.9">VCC</text>
<text x="113.3" y="143.7">7</text>
<text x="113.3" y="142.1">8</text>
<text x="96.1" y="145.4">3</text>
<text x="96.1" y="147">4</text>
<text x="100.2" y="144.5">SK</text>
<text x="100.2" y="146.2">DIN</text>
<text x="100.2" y="147.9">DOUT</text>
<text x="106.7" y="147.9">GND</text>
<text x="107.9" y="146.2">NC</text>
<text x="107.9" y="144.5">NC</text>
<text x="113.3" y="147">5</text>
<text x="113.3" y="145.4">6</text>
<text x="13.8" y="175.5">A</text>
<text x="268.4" y="175.5">A</text>
<text x="209.8" y="181.9">Title</text>
<text x="209.8" y="186.9">Size</text>
<text x="209.8" y="191.9">Date:</text>
<text x="210.7" y="189.4">A3</text>
<text x="217.3" y="191.9">29-Dec-2005</text>
<text x="218.2" y="186.9">Number</text>
<text x="243.1" y="191.9">Sheet1 of 1</text>
<text x="251.4" y="186.9">Revision</text>
<text x="28.5" y="196.9">1</text>
<text x="60.6" y="196.9">2</text>
<text x="92.7" y="196.9">3</text>
<text x="124.8" y="196.9">4</text>
<text x="156.9" y="196.9">5</text>
<text x="189.1" y="196.9">6</text>
<text x="209.8" y="193.6">File:</text>
<text x="217.3" y="193.6">D:\Bostjan Documents\GPIB_USB\gpib_usb\gpib_usb.ddb</text>
<text x="221.2" y="196.9">7</text>
<text x="243.1" y="193.6">Drawn By:</text>
<text x="253.3" y="196.9">8</text>
</g>
<g font-size="1.5" fill="#000080">
<text x="140.8" y="24.2">Q3</text>
<text x="140.8" y="25.7">BC808</text>
<text x="132.5" y="34.2">Q2</text>
<text x="132.5" y="35.7">BCX51-10</text>
<text x="155.8" y="32.4">Q2 and Q3 are alternatives. Only Q3 is used in the actual design.</text>
<text x="205.5" y="36.7">R19</text>
<text x="205.5" y="39.5">330E</text>
<text x="44.5" y="42.2">C1</text>
<text x="44.5" y="43.8">2u2/6V3</text>
<text x="52.6" y="43.8">CB1</text>
<text x="52.6" y="45.5">100n</text>
<text x="59.3" y="43.8">CB2</text>
<text x="59.3" y="45.5">100n</text>
<text x="65.9" y="43.8">CB3</text>
<text x="65.9" y="45.5">100n</text>
<text x="72.6" y="43.8">CB4</text>
<text x="72.6" y="45.5">100n</text>
<text x="124" y="46.7">R18</text>
<text x="179.2" y="43.8">C2</text>
<text x="179.2" y="45.5">2u2/6V3</text>
<text x="187.4" y="45.5">CB5</text>
<text x="187.4" y="47.2">100n</text>
<text x="195.7" y="45.5">CB6</text>
<text x="195.7" y="47.2">100n</text>
<text x="220.3" y="43.7">D1</text>
<text x="220.3" y="45.2">GREEN</text>
<text x="124" y="49.7">10k</text>
<text x="157.4" y="50.7">CN1</text>
<text x="162.4" y="52.3">MISO</text>
<text x="162.4" y="54">VTG</text>
<text x="91.5" y="57">R2</text>
<text x="91.5" y="58.5">330E</text>
<text x="136.5" y="55.5">R17</text>
<text x="136.5" y="57.1">330E</text>
<text x="162.4" y="57.3">MOSI</text>
<text x="162.4" y="55.6">SCK</text>
<text x="162.4" y="59">RST</text>
<text x="54.3" y="62.5">L1</text>
<text x="157.4" y="63.9">6PIN</text>
<text x="162.4" y="60.6">GND</text>
<text x="52.6" y="68.6">C9</text>
<text x="52.6" y="70.1">100n</text>
<text x="54.3" y="66.1">2,2u</text>
<text x="74.9" y="68.6">R3</text>
<text x="74.9" y="70.1">1k5</text>
<text x="85.9" y="68.6">C4</text>
<text x="85.9" y="70.1">33n</text>
<text x="92.5" y="68.6">C3</text>
<text x="92.5" y="70.1">100n</text>
<text x="188.9" y="68.3">R23</text>
<text x="188.9" y="71.3">10k</text>
<text x="205.7" y="70.6">IC4</text>
<text x="64.1" y="76.6">R4</text>
<text x="114.2" y="75.6">IC1</text>
<text x="175.7" y="75.6">IC3</text>
<text x="247.3" y="73.9">J2</text>
<text x="252.3" y="75.6">DIO1</text>
<text x="252.3" y="77.2">DIO2</text>
<text x="32.7" y="80.6">Vbus</text>
<text x="32.7" y="82.2">D-</text>
<text x="32.7" y="83.9">D+</text>
<text x="37.6" y="78.9">J1</text>
<text x="64.1" y="79.4">10E</text>
<text x="64.1" y="81.6">R5</text>
<text x="252.3" y="78.9">DIO3</text>
<text x="252.3" y="80.6">DIO4</text>
<text x="252.3" y="82.2">EOI</text>
<text x="252.3" y="83.9">DAV</text>
<text x="32.7" y="85.6">GND</text>
<text x="32.7" y="87.2">SHD</text>
<text x="32.7" y="88.9">SHD</text>
<text x="60.8" y="88.9">X1</text>
<text x="64.1" y="84.4">10E</text>
<text x="70.8" y="89.9">R6</text>
<text x="252.3" y="85.6">NRFD</text>
<text x="252.3" y="87.2">NDAC</text>
<text x="252.3" y="88.9">IFC</text>
<text x="37.6" y="92.2">6PIN</text>
<text x="59.3" y="95.2">C6</text>
<text x="60.8" y="93.7">6M</text>
<text x="69.3" y="95.2">C5</text>
<text x="70.8" y="92.7">10E</text>
<text x="205.7" y="92.2">DS75160A</text>
<text x="252.3" y="90.6">SRQ</text>
<text x="252.3" y="92.2">ATN</text>
<text x="252.3" y="93.9">SHD</text>
<text x="252.3" y="95.5">DIO5</text>
<text x="59.3" y="96.7">10p</text>
<text x="69.3" y="96.7">10p</text>
<text x="205.7" y="98.8">IC5</text>
<text x="252.3" y="97.2">DIO6</text>
<text x="252.3" y="98.8">DIO7</text>
<text x="252.3" y="100.5">DIO8</text>
<text x="252.3" y="102.2">REN</text>
<text x="252.3" y="103.8">TPG</text>
<text x="252.3" y="105.5">TPG</text>
<text x="252.3" y="107.2">TPG</text>
<text x="114.2" y="108.8">FT245BM</text>
<text x="252.3" y="108.8">TPG</text>
<text x="252.3" y="110.5">TPG</text>
<text x="252.3" y="112.1">TPG</text>
<text x="252.3" y="113.8">GND</text>
<text x="175.7" y="118.8">AT90S8515_TQFP44*</text>
<text x="252.3" y="115.5">SHD</text>
<text x="252.3" y="117.1">SHD</text>
<text x="94.2" y="122.1">IC3</text>
<text x="94.2" y="125.4">C8</text>
<text x="102.5" y="122.1">AT89x</text>
<text x="102.5" y="125.4">in</text>
<text x="110.8" y="122.1">AT90S</text>
<text x="110.8" y="125.4">/</text>
<text x="119.2" y="122.1">ATmega</text>
<text x="119.2" y="125.4">/</text>
<text x="134.2" y="120.3">C8</text>
<text x="134.2" y="122">1u/6V3*</text>
<text x="148.9" y="123.8">X2</text>
<text x="205.7" y="122.1">DS75161A</text>
<text x="94.2" y="127.1">R15</text>
<text x="94.2" y="130.4">*a BOR function can be used instead of the capacitor.</text>
<text x="102.5" y="127.1">in</text>
<text x="110.8" y="127.1">220nF</text>
<text x="119.2" y="127.1">220nF *a</text>
<text x="133.1" y="130.3">R15</text>
<text x="133.1" y="131.9">220k*</text>
<text x="147.4" y="130.1">C10</text>
<text x="147.4" y="131.6">10p</text>
<text x="148.9" y="128.6">8M</text>
<text x="157.4" y="130.1">C11</text>
<text x="157.4" y="131.6">10p</text>
<text x="99.2" y="140.4">IC2</text>
<text x="81.6" y="150.2">R12</text>
<text x="81.6" y="151.9">2k2</text>
<text x="99.2" y="150.4">93C46</text>
<text x="102.4" y="156.4">R13</text>
<text x="102.4" y="159.3">10k</text>
<text x="250.6" y="193.6">Bostjan Glazar</text>
</g>
<g font-size="1.5" fill="#800000">
<text x="40.8" y="34">VBUS</text>
<text x="115.7" y="32.4">VBUS</text>
<text x="154.1" y="37.4">VBUS_SW</text>
<text x="148.9" y="47.3">VBUS</text>
<text x="89" y="50.7">VBUS</text>
<text x="65.8" y="57.3">VBUS</text>
<text x="104" y="59">VBUS</text>
<text x="80.9" y="63.9">3V3</text>
<text x="162.3" y="65.6">VBUS</text>
<text x="127.5" y="77.2">PB0</text>
<text x="180.7" y="72.3">PE</text>
<text x="182.4" y="77.2">PA0</text>
<text x="192.4" y="77.2">PA7</text>
<text x="222.3" y="73.9">D8</text>
<text x="222.3" y="75.6">D7</text>
<text x="222.3" y="77.2">D6</text>
<text x="235.6" y="75.6">D1</text>
<text x="235.6" y="77.2">D2</text>
<text x="50.9" y="82.2">D-</text>
<text x="50.9" y="83.9">D+</text>
<text x="127.5" y="78.9">PB1</text>
<text x="127.5" y="80.6">PB2</text>
<text x="127.5" y="82.2">PB3</text>
<text x="127.5" y="83.9">PB4</text>
<text x="182.4" y="78.9">PA1</text>
<text x="182.4" y="80.6">PA2</text>
<text x="182.4" y="82.2">PA3</text>
<text x="182.4" y="83.9">PA4</text>
<text x="192.4" y="80.6">PA5</text>
<text x="192.4" y="78.9">PA6</text>
<text x="192.4" y="82.2">PA4</text>
<text x="192.4" y="83.9">PA3</text>
<text x="222.3" y="78.9">D5</text>
<text x="222.3" y="80.6">D4</text>
<text x="222.3" y="82.2">D3</text>
<text x="222.3" y="83.9">D2</text>
<text x="235.6" y="78.9">D3</text>
<text x="235.6" y="80.6">D4</text>
<text x="235.6" y="82.2">EOI</text>
<text x="235.6" y="83.9">DAV</text>
<text x="82.4" y="87.2">VBUS</text>
<text x="127.5" y="85.6">PB5</text>
<text x="127.5" y="87.2">PB6</text>
<text x="127.5" y="88.9">PB7</text>
<text x="182.4" y="85.6">PA5</text>
<text x="182.4" y="87.2">PA6</text>
<text x="182.4" y="88.9">PA7</text>
<text x="192.4" y="85.6">PA2</text>
<text x="192.4" y="87.2">PA1</text>
<text x="192.4" y="88.9">PA0</text>
<text x="222.3" y="85.6">D1</text>
<text x="235.6" y="85.6">NRFD</text>
<text x="235.6" y="87.2">NDAC</text>
<text x="235.6" y="88.9">IFC</text>
<text x="139.1" y="95.5">PD2</text>
<text x="139.1" y="92.2">PD0</text>
<text x="139.1" y="93.9">PD1</text>
<text x="182.4" y="92.2">PC0</text>
<text x="182.4" y="93.9">PC1</text>
<text x="182.4" y="95.5">PC2</text>
<text x="235.6" y="90.6">SRQ</text>
<text x="235.6" y="92.2">ATN</text>
<text x="235.6" y="95.5">D5</text>
<text x="139.1" y="97.2">PD3</text>
<text x="139.1" y="98.8">PD4</text>
<text x="139.1" y="100.5">PD5</text>
<text x="182.4" y="97.2">PC3</text>
<text x="182.4" y="98.8">PC4</text>
<text x="182.4" y="100.5">PC5</text>
<text x="235.6" y="97.2">D6</text>
<text x="235.6" y="98.8">D7</text>
<text x="235.6" y="100.5">D8</text>
<text x="124.5" y="103">VBUS</text>
<text x="182.4" y="102.2">PC6</text>
<text x="182.4" y="103.8">PC7</text>
<text x="192.4" y="105.5">PC6</text>
<text x="224" y="103.8">ATN</text>
<text x="224" y="105.5">EOI</text>
<text x="224" y="107.2">SRQ</text>
<text x="235.6" y="102.2">REN</text>
<text x="130.7" y="113.8">VBUS</text>
<text x="192.4" y="108.8">PC5</text>
<text x="192.4" y="110.5">PC7</text>
<text x="192.4" y="112.1">PC0</text>
<text x="192.4" y="113.8">PC1</text>
<text x="224" y="108.8">REN</text>
<text x="224" y="110.5">IFC</text>
<text x="224" y="112.1">DAV</text>
<text x="224" y="113.8">NDAC</text>
<text x="138.8" y="117.5" transform="rotate(-90 138.8 117.5)">RESET2#</text>
<text x="182.4" y="115.5">PE</text>
<text x="192.4" y="115.5">PC4</text>
<text x="192.4" y="117.1">PC2</text>
<text x="192.4" y="118.8">PC3</text>
<text x="224" y="115.5">NRFD</text>
<text x="80.6" y="130.8" transform="rotate(-90 80.6 130.8)">EEDATA</text>
<text x="82.3" y="130.8" transform="rotate(-90 82.3 130.8)">EESK</text>
<text x="83.9" y="130.8" transform="rotate(-90 83.9 130.8)">EECS</text>
<text x="119" y="137.1">VBUS</text>
<text x="164.1" y="138.7">PD7</text>
<text x="164.1" y="140.4">PD6</text>
</g>
<g font-size="1.2" fill="#000080">
<text x="43.1" y="42.5">+</text>
<text x="177.9" y="44.1">+</text>
</g>
</svg>
